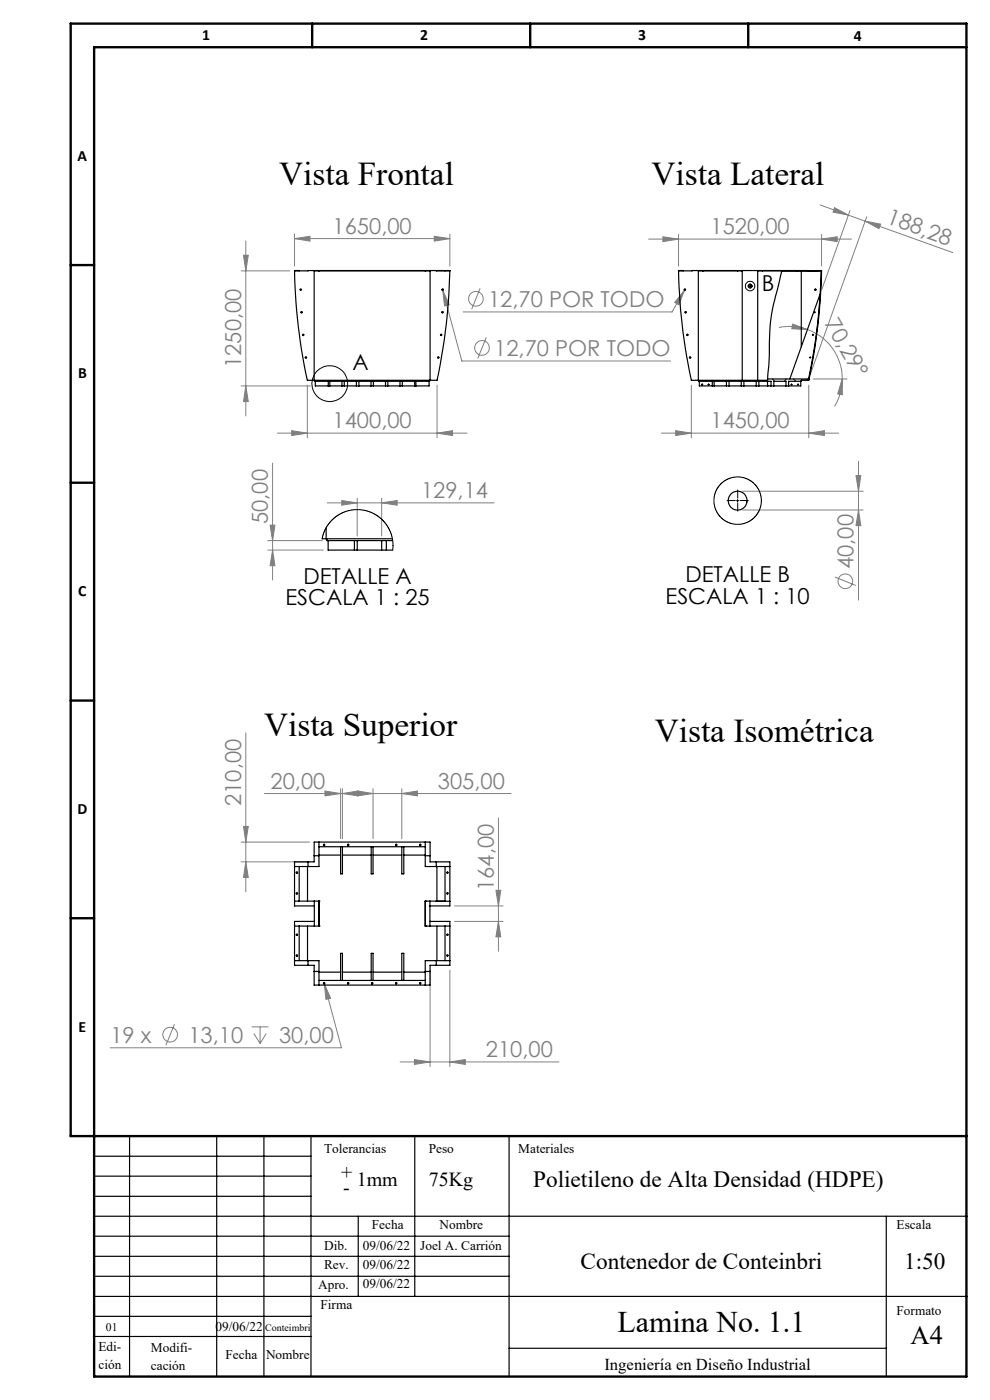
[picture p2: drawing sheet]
<svg xmlns="http://www.w3.org/2000/svg" width="210mm" height="297mm" viewBox="0 0 210 297" stroke-linecap="round" stroke-linejoin="round" font-family="sans-serif">
<g fill="none" stroke="#000" stroke-width=".25">
<path d="M20 258h185M20 245.3h46M20 249.5h46M20 253.8h46M27.5 241v51M46 241v51M56 241v51M66 241v51M76 258v17M88 241v34M108 241v51M188 258v34"/>
<path d="M20 275h185M20 262.3h88M20 270.8h88M20 266.5h88M20 279.3h46M20 283.5h46M108 286h80"/>
</g>
<path d="M66.2 5v5M112.5 5v5M158.7 5v5M205 10h-185v282h185v-287h-190v236h190M15 56.2h5M15 102.4h5M15 148.6h5M15 194.8h5" fill="none" stroke="#000" stroke-width=".5"/>
<g fill="none" stroke="#808080" stroke-width=".21">
<path d="M51.2 57.5h10.3M51.6 54.1h1.1l-.6 3.4zM52.1 51.1v37.1M62.5 50.6l3.3-.5v1zM62.5 49.6v6.8M62.5 50.6h32.9M92.1 50.1l3.3 .5-3.3 .5zM95.4 49.6v6.8M137.6 50.7h43M140.6 50.2l3.3 .5-3.3 .6zM143.9 49.7v6.7M174 43.5l28.1 10.1"/>
<path d="M174.3 50.7l3.3-.5v1.1zM174.3 49.7v6.7M177 44.1l3 1.5-3.3-.6zM180.3 44.7l-6 16.8M183.5 46.9l3.3 .7-.4 .9zM183.9 46l-12 33.4M93.9 61.3v.3M93.9 61.6l1.4 3-1 .3zM93.9 61.6l4.1 15h44.2M101.8 61.2l-1.8 4.4M103.2 71.6l-1.8 4.4M145.2 61.6l-1.2 3.1-.9-.5z"/>
<path d="M145.2 61.6l-2.6 4.6h-44.4M145.3 61.3l-.1 .3M165.2 69.5a10.5 10.5 0 0 1 6.1 .4M168.1 68.8l3.2 1.1-3.3-.2zM171.3 69.9a11 11 0 0 1 7.3 10.5M51.2 81.9h14.7M52.1 81.9l.6 3.3h-1.1zM57.8 98.2v24.8M58.8 91.9h40.3M61.9 91.4l3.3 .5-3.3 .5zM65.2 81.7v11.2M92.7 91.9l3.3-.5v1z"/>
<path d="M92.7 81.7v11.2M140.3 91.9h37.6M143.3 91.4l3.3 .5-3.3 .5zM146.6 81.7v11.2M171.6 91.9l3.3-.5v1zM171.6 81.7v11.2M172.5 80.4h7.2M178.6 80.4l.1 3.3-1-.1zM178.6 80.4a11.3 11.3 0 0 1-1.6 5.8M182.1 97.9v29.4M56.8 116.7h11.8M56.8 114.7h11.6"/>
<path d="M57.3 111.4h1l-.5 3.3zM57.8 116.7l.5 3.3h-1zM69.4 106.7h35.4M72.5 106.2l3.3 .5-3.3 .5zM75.8 105.7v8M81 106.7l3.2-.5v1zM81 105.7v8M157.5 104.2h25.6M157.5 108.2h25.6M181.6 100.9h1l-.5 3.3zM182.1 108.2l.5 3.3h-1zM177.1 122.4l4.4 1.8"/>
<path d="M52.1 155.5v33.7M51.2 178.6h14.5M51.6 175.3h1.1l-.6 3.3zM56.1 168.3h52.3M68.9 167.8l3.3 .5-3.3 .5zM72.2 167.3v10.6M72.6 168.3l3.4-.5v1zM72.6 167.3v10.6M75.8 167.8l3.3 .5-3.3 .5zM79.1 167.3v10.6M85.2 168.3l3.3-.5v1zM85.2 167.3v10.6"/>
<path d="M105.7 173.5v28.3M51.2 182.8h14.5M52.1 182.8l.6 3.4h-1.1zM96.4 195.5h10.3M96.4 192.2h10.3M105.2 188.9h1l-.5 3.3zM105.7 195.5l.5 3.3h-1zM37 217.3l-1.8 4.4M53.4 217.8h3.5M53.8 219.2l1.4 2.2M55.2 217.8v3.6M56.5 219.2l-1.3 2.2"/>
<path d="M68.7 208.5l.1 .2M68.8 208.7l1.3 3.1-1 .2zM68.8 208.7l3.6 13.6h-49M91.2 205.8v20.5M95.4 205.8v20.5M84.9 225.3h33.7M87.9 224.8l3.3 .5-3.3 .5zM95.4 225.3l3.3-.5v1z"/>
<circle cx="101" cy="63.4" r="1.55"/>
<circle cx="102.2" cy="73.8" r="1.55"/>
<circle cx="179.3" cy="123.3" r="1.55"/>
<circle cx="36.1" cy="219.5" r="1.55"/>
</g>
<g fill="none" stroke="#000" stroke-width=".21">
<path d="M63.8 61.4l-.1 .1M63.9 66.2h.1M64 66.2v.1M64.2 71h.1M64.3 71v.1M64.9 75.8v.1M92.9 75.8h.1M93 75.8v.1M93.5 71h.1M93.6 71v.1M93.8 66.2h.1M93.8 61.5h.1"/>
<path d="M93.9 66.2v.1M93.9 61.4v.1M145.2 61.5h.1M145.3 61.4v.1M145.4 66.2h.1M145.4 66.2v.1M145.7 71h.1M145.8 71v.1M146.3 75.8h.1M146.4 75.8v.1M159.1 60.7h.1M159.1 60.6v.1"/>
<path d="M171.8 75.8h.1M171.8 75.8v.1M172.4 71h.1M172.4 71v.1M172.9 66.2l-.1 .1M172.9 61.5h.1M172.9 61.4v.1M148.9 81.5v.1M150.3 81.5l-.1 .1M167.9 81.6h.1M167.9 81.5v.1M169.3 81.5l-.1 .1"/>
<path d="M156.2 106.2h.5M156.5 106v.5M68.7 179.2h.1M68.8 179.2v.1M73.8 179.2h.1M73.8 179.2v.1M84 179.2h.1M84 179.2v.1M89.1 179.2h.1M89.1 179.2v.1M62.9 185.1h.1M62.9 189.5h.1"/>
<path d="M62.9 198.3h.1M63 185.1v.1M63 189.5v.1M63 198.3v.1M94.9 185.1h.1M94.9 189.5h.1M94.9 198.3h.1M94.9 185.1v.1M94.9 189.5v.1M94.9 198.3v.1M63 202.7v.1M68.7 208.6h.1"/>
<path d="M68.8 208.5v.1M73.8 208.6h.1M73.8 208.5v.1M78.9 208.6h.1M79 208.5v.1M84 208.6h.1M84 208.5v.1M89.1 208.6h.1M89.1 208.5v.1M95 202.7l-.1 .1"/>
<circle cx="159.1" cy="60.7" r="1.01"/>
<circle cx="69.9" cy="81.4" r="3.8"/>
</g>
<g fill="none" stroke="#000" stroke-width=".21" stroke-dasharray="15.2 1.3 1.3 1.3">
<path d="M63.7 61.4h-.1M63.8 61.3h.1M63.8 61.5v.1M63.9 66.2h-.1M63.9 61.4h.1M64 66.1h.1M64 66.3v.1M64.1 66.2h.1M64.2 71h-.1M64.3 70.9h.1M64.3 71.1v.1M64.4 71h.1"/>
<path d="M64.8 75.8h-.1M64.9 75.7h.1M64.9 75.9v.1M65 75.8h.1M92.9 75.8h-.1M93 75.7h.1M93 75.9v.1M93.1 75.8h.1M93.5 71h-.1M93.6 70.9h.1M93.6 71.1v.1M93.7 71h.1"/>
<path d="M93.8 66.2h-.1M93.8 61.4h-.1M93.9 66.1h.1M93.9 66.3v.1M93.9 61.3h.1M93.9 61.5v.1M94 66.2h.1M94 61.4h.1M145.2 61.4h-.1M145.3 61.3h.1M145.3 61.5v.1M145.3 66.2h.1"/>
<path d="M145.4 61.4h.1M145.4 66.1h.1M145.4 66.3v.1M145.5 66.2h.1M145.7 71h-.1M145.8 70.9h.1M145.8 71.1v.1M145.9 71h.1M146.3 75.8h-.1M146.4 75.7h.1M146.4 75.9v.1M146.5 75.8h.1"/>
<path d="M159 60.7h-.3M159.1 60.6v-.4M159.1 60.8v.3M159.2 60.7h.4M171.7 75.8h.1M171.8 75.7h.1M171.8 75.9v.1M171.9 75.8h.1M172.4 71h-.1M172.5 70.9h.1M172.5 71.1v.1M172.6 71h.1"/>
<path d="M172.7 66.2h-.1M172.8 66.1h.1M172.8 66.3v.1M172.9 61.4h-.1M172.9 66.2h.1M173 61.3h.1M173 61.5v.1M173.1 61.4h.1M148.9 81.6h-.1M149 81.5h.1M149 81.7h.1M149.1 81.6h.1"/>
<path d="M150.2 81.6h.1M150.3 81.5h.1M150.3 81.7h.1M150.4 81.6h.1M167.8 81.6h.1M167.9 81.5h.1M167.9 81.7h.1M168 81.6h.1M169.2 81.6h.1M169.3 81.5h.1M169.3 81.7h.1M169.4 81.6h.1"/>
<path d="M156 106.2h-1.8M156.5 105.7v-1.8M156.5 106.7v1.7M157 106.2h1.7M68.7 179.2h-.1M68.8 179.1h.1M68.8 179.3v.1M68.9 179.2h.1M73.8 179.2h-.1M73.9 179.1h.1M73.9 179.3v.1M74 179.2h.1"/>
<path d="M84 179.2h-.1M84.1 179.1h.1M84.1 179.3v.1M84.2 179.2h.1M89.1 179.2h-.1M89.2 179.1h.1M89.2 179.3v.1M89.3 179.2h.1M62.9 185.1h-.1M62.9 189.5h-.1M62.9 198.3h-.1M63 185v-.1"/>
<path d="M63 185.2v.1M63 189.4v-.1M63 189.6v.1M63 198.2v-.1M63 198.4v.1M63.1 185.1h.1M63.1 189.5h.1M63.1 198.3h.1M94.8 185.1h-.1M94.8 189.5h-.1M94.8 198.3h-.1M94.9 185v-.1"/>
<path d="M94.9 185.2v.1M94.9 189.4v-.1M94.9 189.6v.1M94.9 198.2v-.1M94.9 198.4v.1M95 185.1h.1M95 189.5h.1M95 198.3h.1M62.9 202.7h-.1M63 202.6v-.1M63 202.8v.1M63.1 202.7h.1"/>
<path d="M68.7 208.6h-.1M68.8 208.5v-.1M68.8 208.7h.1M68.9 208.6h.1M73.8 208.6h-.1M73.9 208.5v-.1M73.9 208.7h.1M74 208.6h.1M78.9 208.6h-.1M79 208.5v-.1M79 208.7h.1M79.1 208.6h.1"/>
<path d="M84 208.6h-.1M84.1 208.5v-.1M84.1 208.7h.1M84.2 208.6h.1M89.1 208.6h-.1M89.2 208.5v-.1M89.2 208.7h.1M89.3 208.6h.1M94.8 202.7h-.1M94.9 202.6v-.1M94.9 202.8v.1M95 202.7h.1"/>
</g>
<g fill="#808080">
<path d="M178.6 80.4l.1 3.3-1-.1zM168.1 68.8l3.2 1.1-3.3-.2z"/>
<path d="M95.4 225.3l3.3-.5v1zM87.9 224.8l3.3 .5-3.3 .5z"/>
<path d="M61.9 91.4l3.3 .5-3.3 .5zM92.7 91.9l3.3-.5v1zM93.9 61.6l.4 3.3 1-.3zM140.6 50.2l3.3 .5-3.3 .6zM174.3 50.7l3.3-.5v1.1zM143.3 91.4l3.3 .5-3.3 .5zM171.6 91.9l3.3-.5v1zM145.2 61.6l-2.1 2.6 .9 .5zM68.9 167.8l3.3 .5-3.3 .5zM72.6 168.3l3.4-.5v1zM75.8 167.8l3.3 .5-3.3 .5zM85.2 168.3l3.3-.5v1zM68.8 208.7l.3 3.3 1-.2zM72.5 106.2l3.3 .5-3.3 .5zM81 106.7l3.2-.5v1z"/>
<path d="M105.7 195.5l.5 3.3h-1zM105.2 188.9h1l-.5 3.3z"/>
<path d="M57.8 116.7l.5 3.3h-1zM57.3 111.4h1l-.5 3.3z"/>
<path d="M52.1 182.8l.6 3.4h-1.1zM51.6 175.3h1.1l-.6 3.3z"/>
<path d="M51.6 54.1h1.1l-.6 3.4zM52.1 81.9l.6 3.3h-1.1zM181.6 100.9h1l-.5 3.3zM182.1 108.2l.5 3.3h-1z"/>
<path d="M177 44.1l3 1.5-3.3-.6zM183.5 46.9l3.3 .7-.4 .9z"/>
<path d="M62.5 50.6l3.3-.5v1zM92.1 50.1l3.3 .5-3.3 .5z"/>
</g>
<g fill="none" stroke="#000" stroke-width=".25">
<path d="M62.5 57.5a118.8 118.8 0 0 0 2.7 23.2h27.5a122.7 122.7 0 0 0 2.7-23.2M62.5 57.5h1M62.5 57.5h32.9M66.6 57.5v23.2M66.6 57.5h24.6M66.6 57.4v.1M67.7 57.4v.1M90.2 57.4v.1M91.2 57.5v23.2M91.2 57.4v.1M92.5 57.4l2.9 .1M94.4 57.4v.1"/>
<path d="M143.9 57.5l.1 1.6a124 124 0 0 0 2.6 21.6h16.2M143.9 57.5h1M143.9 57.5h29.4M148.1 57.5v23.2M148.1 57.5h9.3v23.2M148.1 57.4v.1M149.1 57.4v.1M156.5 57.4v.1M161.7 57.4v.1M165.8 57.5h8.4a120.4 120.4 0 0 1-2.7 22.9M165.8 57.5h-5.1v23.2M165.8 57.5l-.6 2.9a44.5 44.5 0 0 0-2 15.6l-.4 4.7"/>
<path d="M165.8 57.4v.1M169.1 57.4v.1M170 57.5v16.1M173.3 57.5v-.1l1 .1a122.7 122.7 0 0 1-2.7 23.2h-1.6v.2h-2.7v1M174 62.4l-6.5 18M66.7 80.7v.2h24.4v-.2M66.9 80.9v1h24.1v-1M69.6 80.9v1M70 80.9v1M72.5 80.9v1M73 80.9v1M75.6 80.9v1"/>
<path d="M76.1 80.9v1M78.7 80.9v1M79.2 80.9v1M81.8 80.9v1M82.3 80.9v1M84.8 80.9v1M85.3 80.9v1M87.9 80.9v1M88.2 80.9v1M148.2 80.7v.2h15.3v1M148.3 80.9v1h21.6v-1M151.1 80.9v1"/>
<path d="M151.5 80.9v1M154.1 80.9v1M154.7 80.9v1M157.2 80.9v1M157.8 80.9v1M160.4 80.9v1M161 80.9v1M162.8 80.7v1.2M162.8 80.4h8.7M164.1 81.9v-1h2.6v1M171.5 80.4h.1M68.3 114.3h14.9"/>
<path d="M69.2 112v2.3M69.4 114.3v.4h13.9M69.6 114.7v2h13.7M75.2 114.7v2M75.8 114.7v2M81 114.7v2M82 114.7v2M67.7 178.6v5.2h-5.2M67.7 179.6h22.5M72.2 179.6v5.8h.4v-5.8M78.7 179.6v5.8h.4v-5.8M85.2 179.6v5.8h.5v-5.8"/>
<path d="M90.2 178.6v5.2h5.2M62.5 191.2h5.2M62.5 196.5h5.2M63.5 183.8v7.4M63.5 196.5v7.3M65.2 183.8v7.4M65.2 196.5v7.3M65.3 182.8v1M66.6 181.5h1.1M66.7 192.2h-4.2v-9.4h4.1v-4.2h24.6v4.2h4.2v9.4h-4.2M66.7 191.2v5.3M66.7 195.5h-4.2v9.3h4.1v4.2h24.6v-4.2h4.2v-9.3h-4.2"/>
<path d="M67.7 196.5h.1M67.7 191.2h.1M67.7 191.2v5.3M67.7 181.4h4.5M72.6 181.4h6.1M79.1 181.4h6.1M85.7 181.4h4.5M90.2 196.5h.1M90.2 191.2h.1M90.2 191.2v5.3M90.2 181.5h1M90.2 196.5h5.2"/>
<path d="M91.2 191.2v5.3M92.5 182.8v1M92.5 191.2h2.9M92.7 183.8v7.4M92.7 196.5v7.3M94.4 183.8v7.4h-4.2M94.4 196.5v7.3M62.5 203.8h5.2v5.2M65.3 203.8v1M66.6 206.1h1.1M67.7 208h22.5M67.7 206.2h4.5"/>
<path d="M72.2 208v-5.8h.4v5.8M72.6 206.2h6.1M78.7 208v-5.8h.4v5.8M78.8 208.7h.2M79.1 206.2h6.1M85.2 208v-5.8h.5v5.8M85.7 206.2h4.5M90.2 206.1h1M92.5 203.8v1M95.4 203.8h-5.2v5.2"/>
<circle cx="63.8" cy="61.4" r=".13"/>
<circle cx="63.9" cy="66.2" r=".12"/>
<circle cx="64.3" cy="71" r=".12"/>
<circle cx="64.9" cy="75.9" r=".14"/>
<circle cx="93" cy="75.9" r=".12"/>
<circle cx="93.6" cy="71" r=".12"/>
<circle cx="93.9" cy="66.2" r=".13"/>
<circle cx="93.9" cy="61.4" r=".13"/>
<circle cx="145.3" cy="61.4" r=".12"/>
<circle cx="145.4" cy="66.2" r=".13"/>
<circle cx="145.8" cy="71" r=".12"/>
<circle cx="146.4" cy="75.9" r=".14"/>
<circle cx="159.1" cy="60.7" r=".41"/>
<circle cx="172.9" cy="61.4" r=".13"/>
<circle cx="148.9" cy="81.6" r=".07"/>
<circle cx="150.3" cy="81.6" r=".07"/>
<circle cx="156.5" cy="106.2" r="1.99"/>
<circle cx="68.7" cy="179.3" r=".13"/>
<circle cx="73.8" cy="179.2" r=".14"/>
<circle cx="84" cy="179.2" r=".14"/>
<circle cx="89.1" cy="179.2" r=".14"/>
<circle cx="63" cy="185.1" r=".12"/>
<circle cx="63" cy="198.3" r=".12"/>
<circle cx="63" cy="189.5" r=".14"/>
<circle cx="94.9" cy="189.5" r=".14"/>
<circle cx="94.9" cy="185.1" r=".13"/>
<circle cx="94.9" cy="198.3" r=".13"/>
<circle cx="63" cy="202.7" r=".14"/>
<circle cx="68.7" cy="208.6" r=".13"/>
<circle cx="73.8" cy="208.6" r=".12"/>
<circle cx="78.9" cy="208.6" r=".13"/>
<circle cx="84" cy="208.6" r=".12"/>
<circle cx="89.1" cy="208.6" r=".12"/>
<circle cx="94.9" cy="202.7" r=".14"/>
</g>
<g fill="none" stroke="#000" stroke-width=".21">
<path d="M174.1 59.2l.1 .2M174.2 59.5l-.1 .2M171.7 80l-.1 .1M171.7 79.3l.1 .1M172.4 75.6h.1M172.7 74.5l-.1 .1M173 71.6l.1 .2M173.5 69.2l-.2 .2M173.5 67.6l.1 .1M173.9 63.5l.1 .1M174 64.3l-.2 .1M163.8 80.4l.5 .5"/>
<path d="M166.8 80.4l-.5 .5M168.3 80.4l.5 .5M171.3 80.4l-.3 .3M68.3 114.3l.5-1.5 .7-1.4 .8-1 1.2-1 1.2-.7 1.3-.4 1.1-.2 1.9 .1 1.2 .3 1.6 .7 1.1 .9 1.1 1.2 .7 1.3 .5 1.4 .2 1.1-.1 1.6"/>
<circle cx="156.5" cy="106.2" r="5"/>
</g>
<g font-size="7.1">
<text x="59.2" y="39.2">Vista Frontal</text>
<text x="138.2" y="39.2">Vista Lateral</text>
<text x="56" y="156.2">Vista Superior</text>
<text x="138.9" y="157.4">Vista Isométrica</text>
</g>
<text font-size="6.3" x="131" y="282.5">Lamina No. 1.1</text>
<text font-size="5.6" x="193.1" y="285.1">A4</text>
<g font-size="4.9">
<text x="113.1" y="251.8">Polietileno de Alta Densidad (HDPE)</text>
<text x="123.1" y="269.3">Contenedor de Conteinbri</text>
<text x="191.8" y="269.3">1:50</text>
</g>
<g font-size="4.7" fill="#808080">
<text x="187.8" y="47.4" transform="rotate(20 187.8 47.4)">188,28</text>
<text x="70.6" y="49.6">1650,00</text>
<text x="150.7" y="49.7">1520,00</text>
<text x="103.5" y="65.1">12,70 POR TODO</text>
<text x="174.8" y="68.5" transform="rotate(61 174.8 68.5)">70,29°</text>
<text x="104.8" y="75.5">12,70 POR TODO</text>
<text x="51.2" y="78.1" transform="rotate(-90 51.2 78.1)">1250,00</text>
<text x="70.6" y="90.9">1400,00</text>
<text x="150.7" y="90.9">1450,00</text>
<text x="89.3" y="105.6">129,14</text>
<text x="56.8" y="111.2" transform="rotate(-90 56.8 111.2)">50,00</text>
<text x="181" y="120.7" transform="rotate(-90 181 120.7)">40,00</text>
<text x="57.4" y="167.3">20,00</text>
<text x="92.9" y="167.3">305,00</text>
<text x="51.2" y="171" transform="rotate(-90 51.2 171)">210,00</text>
<text x="104.7" y="189" transform="rotate(-90 104.7 189)">164,00</text>
<text x="23.4" y="221.2">19 x</text>
<text x="40" y="221.2">13,10</text>
<text x="59.2" y="221.2">30,00</text>
<text x="103.1" y="224.3">210,00</text>
</g>
<g font-size="4.7">
<text x="161.6" y="61.7">B</text>
<text x="74.8" y="78.5">A</text>
<text x="64.4" y="123.8">DETALLE A</text>
<text x="145.4" y="123.5">DETALLE B</text>
<text x="60.6" y="128.4">ESCALA 1 : 25</text>
<text x="141.2" y="128.1">ESCALA 1 : 10</text>
</g>
<g font-size="4.2">
<text x="72.4" y="250.2">+</text>
<text x="75.7" y="251.6">1mm</text>
<text x="91" y="251.6">75Kg</text>
<text x="72.8" y="253.3">-</text>
</g>
<text font-size="3.5" x="128.2" y="290.6">Ingeniería en Diseño Industrial</text>
<g font-size="3.3">
<text x="42.9" y="8.4">1</text>
<text x="89.1" y="8.4">2</text>
<text x="135.4" y="8.4">3</text>
<text x="181.1" y="8.7">4</text>
<text x="16.5" y="34.1">A</text>
<text x="16.5" y="80.3">B</text>
<text x="16.6" y="126.5">C</text>
<text x="16.4" y="172.7">D</text>
<text x="16.7" y="218.9">E</text>
</g>
<g font-size="2.8">
<text x="68.7" y="244.7">Tolerancias</text>
<text x="91" y="244.7">Peso</text>
<text x="109.9" y="244.7">Materiales</text>
<text x="78.9" y="260.8">Fecha</text>
<text x="93.3" y="260.8">Nombre</text>
<text x="190.2" y="260.8">Escala</text>
<text x="68.7" y="265.1">Dib.</text>
<text x="68.7" y="269.3">Rev.</text>
<text x="77" y="265.2">09/06/22</text>
<text x="77" y="269.2">09/06/22</text>
<text x="89.1" y="265.1">Joel A. Carrión</text>
<text x="67.5" y="273.4">Apro.</text>
<text x="77" y="273.3">09/06/22</text>
<text x="68" y="277.7">Firma</text>
<text x="190.2" y="279.1">Formato</text>
<text x="20.9" y="286.7">Edi-</text>
<text x="32" y="286.8">Modifi-</text>
<text x="45.7" y="282.3">09/06/22</text>
<text x="20.9" y="290.5">ción</text>
<text x="32" y="290.6">cación</text>
<text x="47.8" y="288.2">Fecha</text>
<text x="56.4" y="288.2">Nombre</text>
</g>
<text font-size="2.5" x="22.5" y="282.3">01</text>
<text font-size="2.1" x="56.2" y="282.3">Conteimbri</text>
</svg>
